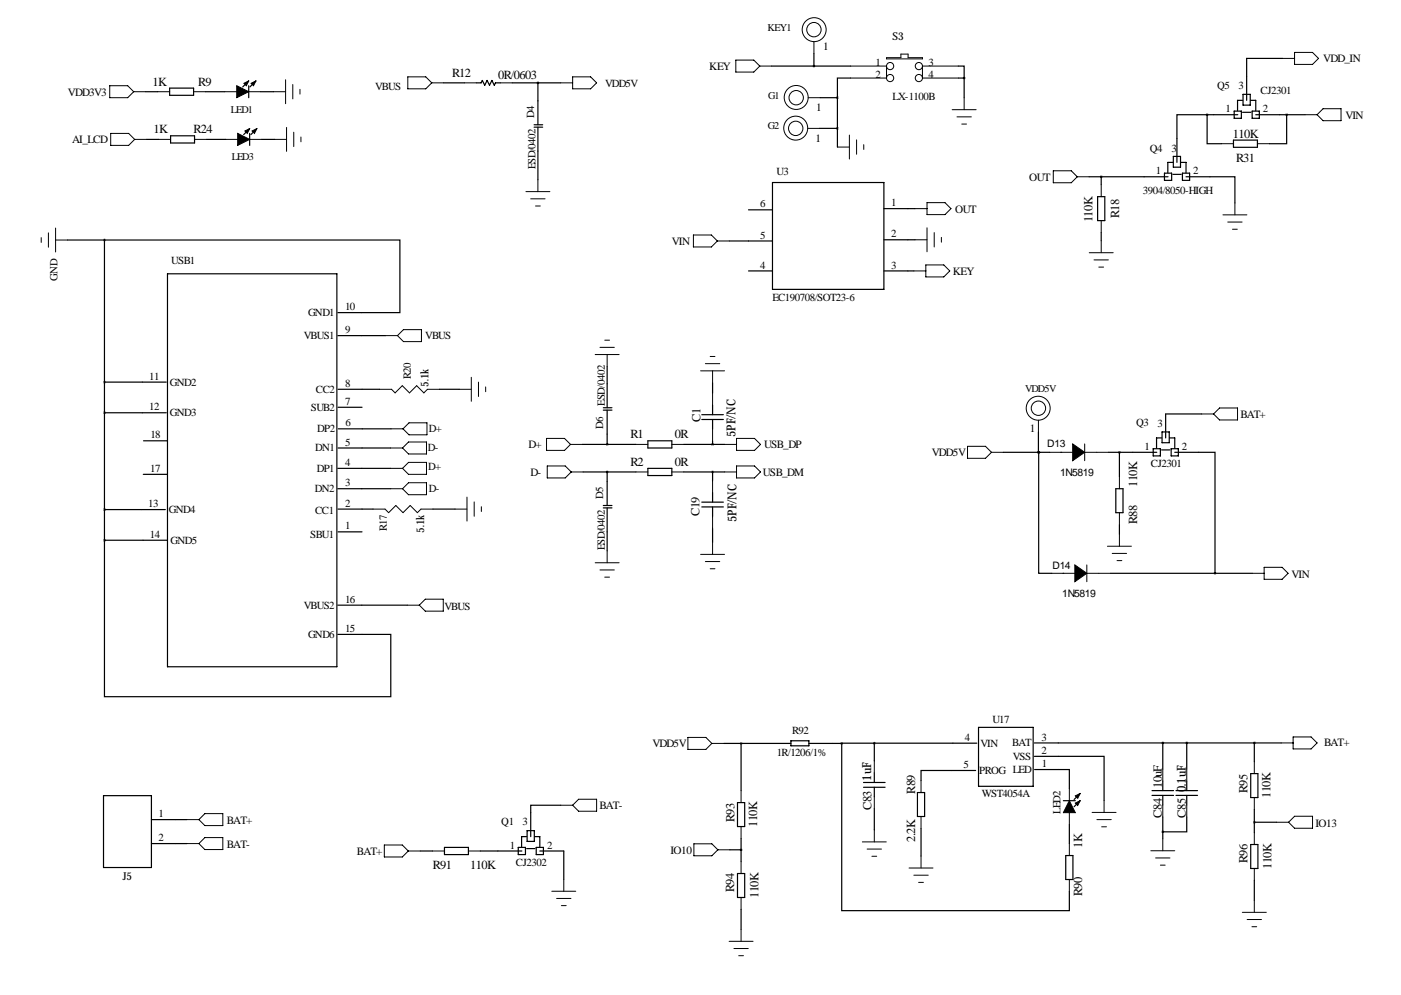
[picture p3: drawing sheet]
<svg xmlns="http://www.w3.org/2000/svg" width="297mm" height="211mm" viewBox="0 0 297 211" stroke-linecap="round" stroke-linejoin="round" font-family="sans-serif">
<g fill="none" stroke="#000" stroke-width=".21">
<path d="M23.3 18.2h3.8l1.2 1.2-1.2 1.3h-3.8zM28.3 19.4h2.6M33.4 19.4h2.6M41 19.4h2.6M47.7 19.4h2.5M52.7 19.4h2.6M58 19.4h2.6M60.6 16.9v5.1M62.1 17.9v3.1M63.6 18.9v1.1M86.5 16.3h3.8l1.2 1.3-1.2 1.2h-3.8zM91.5 17.6h2.6"/>
<path d="M98.5 17.6h2.5M106.1 17.6h2.5M118.9 17.6h2.5M121.4 16.3h3.8l1.3 1.3-1.3 1.2h-3.8zM156 12.7h3.8l1.3 1.3-1.3 1.3h-3.8zM161.1 14h2.5M172.6 8.8v2.6M180.3 14h7.7v2.5h-7.7M188 12.2h3v-.7h1.5v.7h3.1v.3h-7.6zM203.2 14h-7.6v2.5h7.6M271.9 12.4h2.6M274.5 11.1h3.8l1.3 1.3-1.3 1.3h-3.8z"/>
<path d="M23.5 28.3h3.8l1.2 1.3-1.2 1.2h-3.8zM28.5 29.6h2.6M33.6 29.6h2.6M41.2 29.6h2.6M47.9 29.6h2.5M52.9 29.6h2.6M58.2 29.6h2.6M60.8 27v5.1M62.3 28v3.1M63.8 29v1.1M114 38.1v2.5M171.2 27.2h2.6"/>
<path d="M171.3 20.7h2.6M177.5 31.2h2.6M180.1 28.6v5.1M181.6 29.7v3M183.1 30.7v1M201.9 23.3h5.1M202.9 24.8h3M203.9 26.3h1M204.4 20.7v2.6M223.3 36.2h3.8l1.3 1.3-1.3 1.2h-3.8zM228.4 37.5h2.5M233.5 39.2v2.5"/>
<path d="M259 30.5h2.5M266.6 30.5h2.5M276.7 24.3h2.5M279.2 24.3l1.3-1.2h3.8v2.5h-3.8zM8.7 50.4v1M10.3 49.4v3M11.8 50.9h2.5M11.8 48.4v5M111.5 40.6h5.1M112.5 42.2h3.1M113.5 43.7h1.1M147 49.8h3.8l1.3 1.3-1.3 1.3h-3.8z"/>
<path d="M152.1 51.1h2.5M193.8 57.4h2.5M194 44.2h2.5M194 50.8h2.5M196.3 56.2h3.8l1.3 1.2-1.3 1.3h-3.8zM196.5 43h3.9l1.2 1.2-1.2 1.3h-3.9zM196.5 48.3v5.1M198.1 49.3v3.1M199.6 50.3v1M230.9 53.6h5.1M232 55.1h3M233 56.6h1"/>
<path d="M233.5 46.8v2.5M233.5 51v2.6M259.3 45.6h5.1M260.3 47.1h3M261.3 48.6h1M261.8 43v2.6M81.7 71.2h2.6M85.5 69.9h3.9v2.5h-3.9l-1.2-1.2zM99.9 80v5.1M126.2 75.2h5.1M127.2 73.6h3.1M128.2 72.1h1"/>
<path d="M128.7 75.2v2.5M148.5 78.6h5.1M149.6 77.1h3M150.6 75.6h1M151.1 78.6v2.6M80.5 82.5h2.5l.8 .8 1.5-1.5 1.5 1.5 1.5-1.5 1.6 1.5 .7-.8h2.6M82.8 99.3h2.5M82.8 95h2.5M82.9 90.9h2.5M85.3 95l1.3-1.3h3.8v2.6h-3.8zM86.6 98h3.8v2.6h-3.8l-1.3-1.3zM86.7 89.7h3.8v2.5h-3.8l-1.3-1.3z"/>
<path d="M97.4 82.5h2.5M101.4 81v3.1M103 82v1M115.9 93h3.8l1.3 1.2-1.3 1.3h-3.8zM116 98.8h3.8l1.3 1.3-1.3 1.2h-3.8zM121 94.2h2.5M134.8 94.2h2.6M142.4 94.2h2.6M151.1 83.4v2.5M151.1 91v2.5M153.6 94.2h2.6M156.2 93h3.8l1.2 1.2-1.2 1.3h-3.8z"/>
<path d="M156.2 98.8h3.8l1.2 1.3-1.2 1.2h-3.8zM205.1 94.6h3.8l1.3 1.3-1.3 1.3h-3.8zM210.2 95.9h2.6M220.2 89.1v2.5M222.6 95.9h4.8M230 94.1v3.6M230 95.9h5.1M254.8 87.8h2.5M257.3 87.8l1.3-1.3h3.8v2.5h-3.8zM79.1 107.9h2.5l.8 .8 1.5-1.5 1.5 1.5 1.6-1.5 1.5 1.5 .8-.8h2.5M82.8 103.6h2.5M85.3 103.6l1.3-1.2h3.8v2.5h-3.8z"/>
<path d="M96.5 107.9h2.5M99 105.4v5.1M100.5 106.4v3.1M102.1 107.4v1M121.1 100.1h2.5M126.2 119.3h5.1M128.7 116.8v2.5M134.8 100.1h2.6M142.4 100.1h2.6M148.5 117.5h5.1M149.6 119.1h3M151.1 101.9v2.5"/>
<path d="M151.1 109.5v2.6M151.1 115v2.5M153.6 100.1h2.6M230.4 119.8v3.5M234.8 115.8h5.1M235.8 117.3h3.1M236.8 118.9h1M237.3 101.1v2.5M237.3 108.7v2.5M237.3 113.3v2.5M86.4 128.3h2.5M90.2 127h3.8v2.6h-3.8l-1.3-1.3z"/>
<path d="M127.2 120.8h3.1M128.2 122.4h1M150.6 120.6h1M223 121.6h4.9M230.4 121.6h5.1M265.5 121.6h2.5M268 120.3h3.8l1.3 1.3-1.3 1.2h-3.8zM145.8 156.4h3.9l1.2 1.2-1.2 1.3h-3.9zM150.9 157.6h2.6M271.6 157.5h2.6M274.2 156.2h3.8l1.2 1.3-1.2 1.3h-3.8zM39.6 173.8h2.6"/>
<path d="M39.6 178.9h2.6M42.2 178.9l1.2-1.3h3.8v2.5h-3.8zM43.4 172.5h3.8v2.5h-3.8l-1.2-1.2zM81.5 179.2h3.8l1.3 1.2-1.3 1.3h-3.8zM118.9 170.7h2.5M122.7 169.5h3.8v2.5h-3.8l-1.3-1.3zM147.1 178.9h3.8l1.3 1.3-1.3 1.2h-3.8zM157.1 167.6v2.6M157.1 175.2v2.6M182.8 178.5h5.1M185.4 161.3v2.6M185.4 168.9v2.6"/>
<path d="M185.4 176v2.5M195.3 165.5v2.5M195.3 173.1v2.6M226.7 167.2v2.6M226.7 172.3v2.5M226.7 178.9v2.5M231.5 172.3h5.1M232.6 173.8h3M233.6 175.3h1M234.1 169.7v2.6M246.5 163.1v2.5M246.5 170.7v2.5"/>
<path d="M246.5 177.8v2.6M251.6 163.1v2.5M251.6 170.7v2.5M265.9 161.5v2.5M265.9 169.1v2.5M265.9 176.5v2.6M270.7 174.3h2.5M274.5 173.1h3.8v2.5h-3.8l-1.3-1.3zM86.6 180.4h2.5M91.7 180.4h2.5M99.3 180.4h2.6M117 189h5.1"/>
<path d="M118 190.5h3.1M119 192h1M119.5 186.4v2.6M152.2 180.2h2.5M154.6 199.6h5.1M157.1 182.7v2.5M157.1 190.3v2.5M157.1 197v2.6M183.8 180h3.1M184.9 181.5h1M192.7 184h5.1M193.8 185.6h3"/>
<path d="M194.8 187.1h1M195.3 181.5v2.5M226.7 186.5v2.5M244 180.4h5.1M245 181.9h3.1M246 183.4h1M263.4 193.4h5.1M264.4 195h3.1M265.4 196.5h1M265.9 184.1v2.6M265.9 190.9v2.5M155.6 201.1h3"/>
<path d="M156.6 202.6h1"/>
<circle cx="172.6" cy="6.3" r="1.52"/>
<circle cx="172.6" cy="6.3" r="2.54"/>
<circle cx="188.7" cy="16.5" r=".76"/>
<circle cx="188.7" cy="14" r=".76"/>
<circle cx="194.8" cy="16.5" r=".76"/>
<circle cx="194.8" cy="14" r=".76"/>
<circle cx="168.7" cy="27.2" r="1.52"/>
<circle cx="168.7" cy="27.2" r="2.54"/>
<circle cx="168.8" cy="20.7" r="1.52"/>
<circle cx="168.8" cy="20.7" r="2.54"/>
<circle cx="220.1" cy="86.6" r="2.54"/>
<circle cx="220.2" cy="86.6" r="1.52"/>
</g>
<g fill="none" stroke="#000" stroke-width=".25">
<path d="M30.9 19.4h2.5M36 18.7h5v1.5h-5zM43.6 19.4h4.1M52.7 17.2l-1.2 1.2M52.7 18.2v2.5M54.3 17.2l-1.3 1.2M55.3 19.4h2.7M94.1 17.6h4.4M101 17.6h1l.3-.5 .5 1 .5-1 .5 1 .5-1 .5 1 .3-.5h1M108.6 17.6h10.3M114 17.6v8.9M163.6 14h16.7"/>
<path d="M172.6 11.4v2.6M180.3 16.5h-2.8v4.2M203.2 14h1.2v2.5M203.2 16.5h1.2M204.4 16.5v4.2M271.9 12.4h-7.6v8.9M31.1 29.6h2.5M36.2 28.8h5v1.5h-5zM43.8 29.6h4.1M52.9 27.3l-1.2 1.2M52.9 28.3v2.5M54.5 27.3l-1.3 1.2"/>
<path d="M55.5 29.6h2.7M113.2 27h1.9M113.2 26.5h1.9M114 27v11.1M163.8 38.7h23.6v22.7h-23.6zM173.8 27.2h3.7M173.9 20.7h3.6M177.5 20.7v10.5M230.9 37.5h16.7M233.5 37.5v1.7M246.9 36.7h1.5v1.5h-1.5zM248.7 34.4h-1.1v2.2"/>
<path d="M248.7 37h1.7M248.8 33.2h1.5v2.2h-1.5zM250.3 34.4h1.2v2.2M250.7 36.7h1.5v1.5h-1.5zM251.5 37.5h10.3v5.5M255.9 24.3h-6.4v10.1M255.9 24.3v6.2h3.1M255.9 24.3h6.5M261.5 29.7h5.1v1.5h-5.1zM261.7 23.6h1.5v1.5h-1.5zM263.4 21.3h-1v2.2M263.4 23.8h1.8"/>
<path d="M263.6 20h1.5v2.3h-1.5zM265.1 21.3h1.1v2.2M265.5 23.6h1.5v1.5h-1.5zM266.2 24.3h10.5M272.8 24.3v6.2h-3.7M14.3 50.9h7.8M22.1 50.9h62.7v15.4h-13.2M22.1 50.9v63.6M35.5 58.1h35.9v83.3h-35.9zM154.6 51.1h9.2M158.7 57.4h5.1M158.7 44.5h5.1"/>
<path d="M187.4 44.2h6.6M187.4 50.8h6.6M187.4 57.4h6.4M232.7 41.7h1.5v5.1h-1.5zM233.5 49.3v1.7M71.6 71.2h10.1M128.7 77.7v8.8M22.1 81h13.2M22.1 87.5h13.2M30.4 93.5h5.1M71.6 99.3h11.2M71.7 95h11.1"/>
<path d="M71.7 86.3h5.1M71.7 82.5h8.8M71.7 90.9h11.2M93.2 82.5h4.2M123.5 94.2h11.3M127.9 86.5h1.8M127.9 87h1.8M128.7 87v7.2M137.4 93.5h5v1.5h-5zM137.4 99.3h5v1.5h-5zM145 94.2h8.6M148.8 87.9h4.6"/>
<path d="M148.8 88.9h4.6M151.1 81.2v2.2M151.1 85.9v2M151.1 88.9v2.1M151.1 93.5v.7M212.8 95.9h9.8M220.2 91.6v4.3M220.2 95.9h.1M220.2 95.9v25.7h2.8M235.1 95.9h10.2M237.3 95.9v5.2M244.5 95.1h1.5v1.6h-1.5z"/>
<path d="M246.3 92.9h-1.1v2.1M246.3 95.4h1.8M246.4 91.6h1.5v2.3h-1.5zM248 92.9h1.1v2.1M248.3 95.1h1.5v1.6h-1.5zM249.1 95.9h8.5v25.7M254.8 87.8h-7.7v5.1M22.1 114.5h13.3M22.1 114.5v33.2h60.8v-13.2h-11.3M22.1 108h13M30.4 100.6h5.1M71.6 103.6h11.2"/>
<path d="M71.7 112.8h5.1M71.7 107.9h7.4M91.8 107.9h4.7M123.6 100.1h11.2M127.9 107.7h1.8M127.9 107.2h1.8M128.7 100.1v7.1M128.7 107.7v9.1M145 100.1h8.6M148.8 107.5h4.6M148.8 106.5h4.6M151.1 100.1v1.8"/>
<path d="M151.1 104.4v2.1M151.1 107.5v2M151.1 112.1v2.9M236.6 103.6h1.5v5.1h-1.5zM237.3 111.2v2.1M71.6 128.3h14.8M235.5 121.6h30M153.5 157.6h14.2M157.1 157.6v10M167.7 157.1h3.8v1h-3.8zM171.5 157.6h7M178.5 157.6v35.5h48.2v-4.1"/>
<path d="M185.4 157.6h-6.9M185.4 157.6h21.7M185.4 157.6v3.7M207.5 154.2h11.5v12.5h-11.5zM219.3 157.5h52.3M246.5 157.5v5.6M251.6 157.5v5.6M266 157.5l-.1 4M21.9 168.7h10.2v15.2h-10.2zM32.1 173.8h7.5M32.1 178.9h7.5M94.2 179.7h5.1v1.5h-5.1z"/>
<path d="M109.9 179.7h1.5v1.5h-1.5zM111.7 177.4h-1.1v2.2M111.7 179.9h1.7M111.8 176.1h1.5v2.3h-1.5zM113.3 177.4h1.2v2.2M113.7 179.7h1.5v1.5h-1.5zM118.9 170.7h-6.4v6.7M156.4 170.2h1.5v5h-1.5zM157.1 177.8v4.9M183.1 165.9h4.6M183.1 166.9h4.6M185.4 163.9v2"/>
<path d="M185.4 166.9v2M185.4 171.5v4.5M194.5 168h1.5v5.1h-1.5zM195.3 175.7v5.8M206.9 163.4h-11.6v2.1M219.3 160.4h14.8v9.3M219.4 163.2h7.3v4M225.5 169.8h2.5M226.7 174.8v4.1M229 169.8l-1.3 1.2M229 168.2l-1.3 1.3M244.2 167.6h4.6"/>
<path d="M244.2 168.6h4.6M246.5 165.6v2M246.5 168.6v2.1M246.5 173.2v4.6M249.3 167.6h4.6M249.3 168.6h4.6M251.6 173.2v3.2h-5.1M251.6 165.6v2M251.6 168.6v2.1M265.2 164h1.5v5.1h-1.5zM265.2 179.1h1.5v5h-1.5zM265.9 171.6v4.9"/>
<path d="M265.9 174.3h4.8M89.1 180.4h2.6M101.9 180.4h8.7M114.5 180.4h5v6M154.7 180.2h2.4M156.4 185.2h1.5v5.1h-1.5zM157.1 192.8v4.2M226 181.4h1.5v5.1h-1.5zM265.9 186.7v4.2"/>
</g>
<path d="M51.7 17.7l1-.5-.5 1zM53.2 17.7l1.1-.5-.6 1zM50.2 18.2l2.5 1.2-2.5 1.3zM50.4 28.3l2.5 1.3-2.5 1.2zM51.9 27.8l1-.5-.5 1zM53.4 27.8l1.1-.5-.6 1zM227.4 94.1l2.6 1.8-2.6 1.8zM227.9 119.8l2.5 1.8-2.5 1.7zM226.7 169.8l1.3 2.5h-2.5zM228 170.3l1-.5-.5 1zM228 168.7l1-.5-.5 1.1z" fill="#000" stroke="#000" stroke-width=".21"/>
<path d="M114 17.6a.05 .05 0 0 0 .1 0 .05 .05 0 0 0-.1 0zM237.3 95.9a.05 .05 0 0 0 .1 0 .05 .05 0 0 0-.1 0zM246.5 157.5a.05 .05 0 0 0 .1 0 .05 .05 0 0 0-.1 0zM246.5 176.4a.05 .05 0 0 0 .1 0 .05 .05 0 0 0-.1 0zM178.4 157.6a.05 .05 0 0 0 .1 0 .05 .05 0 0 0-.1 0zM265.9 174.3a.05 .05 0 0 0 .1 0 .05 .05 0 0 0-.1 0zM22.1 50.9a.05 .05 0 0 0 .1 0 .05 .05 0 0 0-.1 0zM22.1 114.5a.05 .05 0 0 0 .1 0 .05 .05 0 0 0-.1 0zM22.1 108a.05 .05 0 0 0 .1 0 .05 .05 0 0 0-.1 0zM22.1 87.5a.05 .05 0 0 0 .1 0 .05 .05 0 0 0-.1 0zM22.1 81a.05 .05 0 0 0 .1 0 .05 .05 0 0 0-.1 0zM172.5 14a.05 .05 0 0 0 .1 0 .05 .05 0 0 0-.1 0zM177.5 20.7a.05 .05 0 0 0 .1 0 .05 .05 0 0 0-.1 0zM177.5 27.2a.05 .05 0 0 0 .1 0 .05 .05 0 0 0-.1 0z" fill="#000" stroke="#000" stroke-width=".51"/>
<g font-size="2.6">
<text x="95.9" y="16.3">R12</text>
<text x="105.6" y="16.7">0R/0603</text>
<text x="32.3" y="18.2">1K</text>
<text x="42" y="18.2">R9</text>
<text x="32.5" y="28.3">1K</text>
<text x="41" y="28.3">R24</text>
<text x="261.4" y="29.2">110K</text>
<text x="262.1" y="34.3">R31</text>
<text x="231.6" y="47.1" transform="rotate(-90 231.6 47.1)">110K</text>
<text x="237.3" y="46.2" transform="rotate(-90 237.3 46.2)">R18</text>
<text x="148.5" y="89.5" transform="rotate(-90 148.5 89.5)">C1</text>
<text x="133.7" y="93">R1</text>
<text x="143.1" y="93">0R</text>
<text x="155.9" y="92.7" transform="rotate(-90 155.9 92.7)">5PF/NC</text>
<text x="133.7" y="98.8">R2</text>
<text x="143.1" y="98.8">0R</text>
<text x="241.1" y="103.3" transform="rotate(-90 241.1 103.3)">110K</text>
<text x="148.3" y="109.5" transform="rotate(-90 148.3 109.5)">C19</text>
<text x="156.2" y="110.7" transform="rotate(-90 156.2 110.7)">5PF/NC</text>
<text x="241.1" y="111.1" transform="rotate(-90 241.1 111.1)">R88</text>
<text x="184.7" y="165.5" transform="rotate(-90 184.7 165.5)">1uF</text>
<text x="246.3" y="167.1" transform="rotate(-90 246.3 167.1)">10uF</text>
<text x="251.4" y="168" transform="rotate(-90 251.4 168)">0.1uF</text>
<text x="184.8" y="171.7" transform="rotate(-90 184.8 171.7)">C83</text>
<text x="194" y="168.2" transform="rotate(-90 194 168.2)">R89</text>
<text x="246.3" y="173.4" transform="rotate(-90 246.3 173.4)">C84</text>
<text x="251.4" y="173.4" transform="rotate(-90 251.4 173.4)">C85</text>
<text x="264.5" y="168.1" transform="rotate(-90 264.5 168.1)">R95</text>
<text x="269.3" y="169.2" transform="rotate(-90 269.3 169.2)">110K</text>
<text x="155.7" y="174.2" transform="rotate(-90 155.7 174.2)">R93</text>
<text x="160.5" y="175.3" transform="rotate(-90 160.5 175.3)">110K</text>
<text x="194" y="178.5" transform="rotate(-90 194 178.5)">2.2K</text>
<text x="229.5" y="179.8" transform="rotate(-90 229.5 179.8)">1K</text>
<text x="91.8" y="184.2">R91</text>
<text x="99.7" y="184.2">110K</text>
<text x="264.5" y="183" transform="rotate(-90 264.5 183)">R96</text>
<text x="269.6" y="184.3" transform="rotate(-90 269.6 184.3)">110K</text>
<text x="155.7" y="189.2" transform="rotate(-90 155.7 189.2)">R94</text>
<text x="160.8" y="190.4" transform="rotate(-90 160.8 190.4)">110K</text>
<text x="229.5" y="190" transform="rotate(-90 229.5 190)">R90</text>
</g>
<g font-size="2.4">
<text x="174.5" y="10.6">1</text>
<text x="150.4" y="14.9">KEY</text>
<text x="280.6" y="13.1">VDD_IN</text>
<text x="14.4" y="20.3">VDD3V3</text>
<text x="173" y="23.6">1</text>
<text x="285.2" y="25.2">VIN</text>
<text x="15.3" y="30.4">AI_LCD</text>
<text x="172.9" y="30.1">1</text>
<text x="218.2" y="38.3">OUT</text>
<text x="202.5" y="45.1">OUT</text>
<text x="142.5" y="52">VIN</text>
<text x="202" y="58.3">KEY</text>
<text x="263" y="88.6">BAT+</text>
<text x="112" y="95">D+</text>
<text x="162" y="95">USB_DP</text>
<text x="218.3" y="91.5">1</text>
<text x="112.4" y="100.8">D-</text>
<text x="161.7" y="100.8">USB_DM</text>
<text x="197.6" y="96.7">VDD5V</text>
<text x="273.8" y="122.5">VIN</text>
<text x="138.3" y="158.4">VDD5V</text>
<text x="280.8" y="158.2">BAT+</text>
<text x="127.1" y="171.5">BAT-</text>
<text x="48.1" y="174.6">BAT+</text>
<text x="48.1" y="179.7">BAT-</text>
<text x="278.9" y="175.2">IO13</text>
<text x="75.7" y="181.2">BAT+</text>
<text x="142.1" y="181">IO10</text>
</g>
<g font-size="2.3">
<text x="189.2" y="8.4">S3</text>
<text x="185.6" y="14">1</text>
<text x="185.6" y="16.5">2</text>
<text x="196.9" y="14">3</text>
<text x="196.9" y="16.5">4</text>
<text x="79.5" y="19">VBUS</text>
<text x="128.3" y="18.4">VDD5V</text>
<text x="189.2" y="21.1">LX-1100B</text>
<text x="258.1" y="18.8">Q5</text>
<text x="259.9" y="23.8">1</text>
<text x="262.6" y="18.9">3</text>
<text x="267.3" y="19.8">CJ2301</text>
<text x="267.8" y="23.8">2</text>
<text x="113.2" y="25" transform="rotate(-90 113.2 25)">D4</text>
<text x="113.5" y="35.9" transform="rotate(-90 113.5 35.9)">ESD/0402</text>
<text x="243.8" y="32.3">Q4</text>
<text x="248.4" y="32.2">3</text>
<text x="164.7" y="37.2">U3</text>
<text x="242.3" y="41.1">3904/8050-HIGH</text>
<text x="245.1" y="37">1</text>
<text x="253" y="37">2</text>
<text x="161.2" y="44">6</text>
<text x="188.9" y="43.7">1</text>
<text x="161.2" y="50.6">5</text>
<text x="188.9" y="50.3">2</text>
<text x="12.2" y="59.5" transform="rotate(-90 12.2 59.5)">GND</text>
<text x="36.3" y="56">USB1</text>
<text x="161.2" y="56.9">4</text>
<text x="188.9" y="56.9">3</text>
<text x="73.2" y="65.8">10</text>
<text x="163.8" y="63.8">EC190708/SOT23-6</text>
<text x="64.4" y="71.9">VBUS1</text>
<text x="65.3" y="67">GND1</text>
<text x="73.2" y="70.7">9</text>
<text x="90.2" y="71.8">VBUS</text>
<text x="31.6" y="80.5">11</text>
<text x="36" y="81.7">GND2</text>
<text x="67" y="83.3">CC2</text>
<text x="73.2" y="82">8</text>
<text x="87.1" y="80.4" transform="rotate(-90 87.1 80.4)">R20</text>
<text x="90.9" y="82" transform="rotate(-90 90.9 82)">5.1k</text>
<text x="31.6" y="87">12</text>
<text x="36" y="88.2">GND3</text>
<text x="65.9" y="87.1">SUB2</text>
<text x="73.2" y="85.8">7</text>
<text x="128.2" y="86.1" transform="rotate(-90 128.2 86.1)">ESD/0402</text>
<text x="31.9" y="93">18</text>
<text x="66.8" y="95.7">DN1</text>
<text x="67.3" y="91.7">DP2</text>
<text x="73.2" y="94.5">5</text>
<text x="73.3" y="90.4">6</text>
<text x="90.7" y="95.7">D-</text>
<text x="90.9" y="91.6">D+</text>
<text x="127.9" y="90.9" transform="rotate(-90 127.9 90.9)">D6</text>
<text x="240.9" y="90.4">Q3</text>
<text x="242.7" y="95.4">1</text>
<text x="245.4" y="90.5">3</text>
<text x="250.6" y="95.4">2</text>
<text x="31.8" y="100.1">17</text>
<text x="67.2" y="100">DP1</text>
<text x="73.2" y="98.8">4</text>
<text x="90.8" y="99.7">D+</text>
<text x="244" y="99.1">CJ2301</text>
<text x="31.4" y="107.5">13</text>
<text x="66.8" y="104.4">DN2</text>
<text x="73.2" y="103.1">3</text>
<text x="73.2" y="107.4">2</text>
<text x="90.9" y="104.3">D-</text>
<text x="127.9" y="105.7" transform="rotate(-90 127.9 105.7)">D5</text>
<text x="35.8" y="108.8">GND4</text>
<text x="66.8" y="108.9">CC1</text>
<text x="73.2" y="112.3">1</text>
<text x="82" y="112.6" transform="rotate(-90 82 112.6)">R17</text>
<text x="89.9" y="113" transform="rotate(-90 89.9 113)">5.1k</text>
<text x="31.8" y="114">14</text>
<text x="36.2" y="115.3">GND5</text>
<text x="65.8" y="114">SBU1</text>
<text x="128.2" y="116.6" transform="rotate(-90 128.2 116.6)">ESD/0402</text>
<text x="64.4" y="129">VBUS2</text>
<text x="73.2" y="127.8">16</text>
<text x="94.2" y="129.3">VBUS</text>
<text x="65.3" y="135.2">GND6</text>
<text x="73.2" y="134">15</text>
<text x="168" y="155.7">R92</text>
<text x="210.4" y="153.2">U17</text>
<text x="164.7" y="160.4">1R/1206/1%</text>
<text x="204.5" y="157.1">4</text>
<text x="207.9" y="158.3">VIN</text>
<text x="214.6" y="158.3">BAT</text>
<text x="214.7" y="161.1">VSS</text>
<text x="220.8" y="159.9">2</text>
<text x="220.8" y="157">3</text>
<text x="204.3" y="162.9">5</text>
<text x="207.6" y="164.1">PROG LED</text>
<text x="220.9" y="162.7">1</text>
<text x="33.6" y="173.3">1</text>
<text x="208.2" y="169">WST4054A</text>
<text x="224.8" y="172.6" transform="rotate(-90 224.8 172.6)">LED2</text>
<text x="33.6" y="178.3">2</text>
<text x="106.3" y="174.9">Q1</text>
<text x="108.1" y="179.9">1</text>
<text x="110.8" y="175">3</text>
<text x="116" y="179.9">2</text>
<text x="109.4" y="183.6">CJ2302</text>
<text x="26" y="186.5">J5</text>
</g>
<g font-size="2.2">
<text x="162.7" y="6.6">KEY1</text>
<text x="48.9" y="23.9">LED1</text>
<text x="162.9" y="20.9">G1</text>
<text x="162.8" y="27.4">G2</text>
<text x="49.1" y="34">LED3</text>
<text x="217.3" y="83.1">VDD5V</text>
<text x="222.1" y="94.8">D13</text>
<text x="224.8" y="100.9">1N5819</text>
<text x="223.2" y="120.6">D14</text>
<text x="225.2" y="126.5">1N5819</text>
</g>
</svg>
